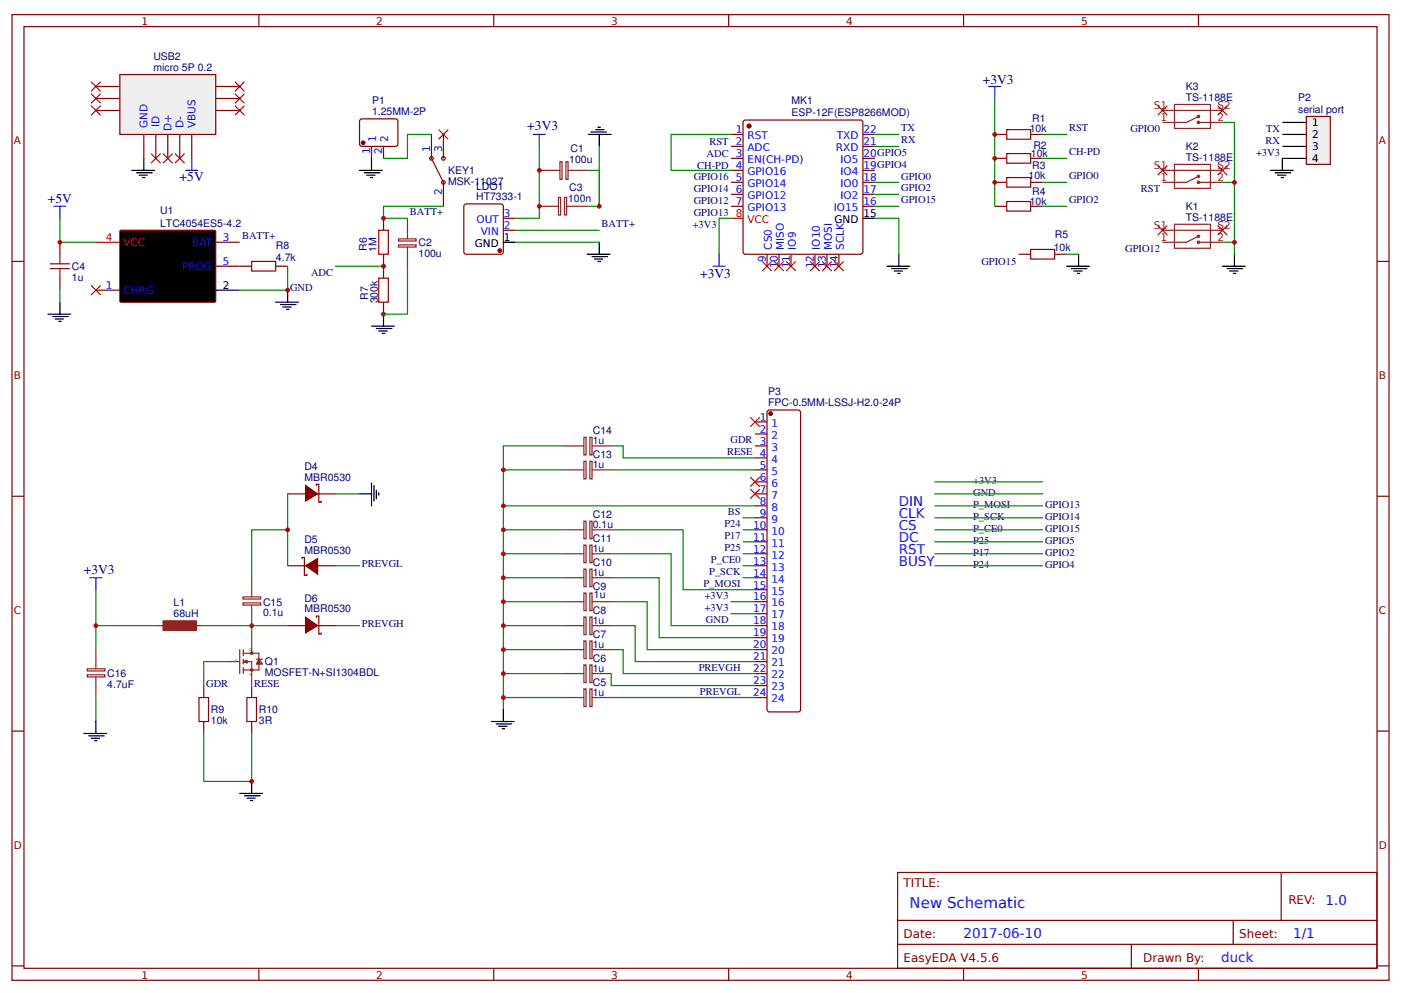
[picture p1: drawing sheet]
<svg xmlns="http://www.w3.org/2000/svg" width="312mm" height="221mm" viewBox="0 0 312 221" stroke-linecap="round" stroke-linejoin="round" font-family="sans-serif">
<g fill="none" stroke="#800" stroke-width=".27">
<path d="M2.7 3.3h306.4v214.9h-306.4zM5.3 5.9h301.1v209.6h-301.1zM57.6 3.3v2.6M109.9 3.3v2.6M162.2 3.3v2.6M214.4 3.3v2.6M266.7 3.3v2.6M162.7 29.9h2.7M162.7 32.6h2.7M162.7 35.3h2.7M162.7 37.9h2.7M165.6 26.8l25.9-.1 .5 .3v29.1l-.2 .4-25.9 .1-.5-.3v-29z"/>
<path d="M192 29.9h2.7M192 32.6h2.7M192 35.3h2.7M192 37.9h2.7M221.4 29.9h2.6M221.4 35.3h2.6M229.4 29.9h2.6M229.4 35.3h2.6M2.7 58.2h2.6M162.7 40.6h2.7M162.7 43.3h2.7M162.7 45.9h2.7"/>
<path d="M170.7 56.6v2.7M173.4 56.6v2.7M176 56.6v2.7M181.4 56.6v2.7M184 56.6v2.7M186.7 56.6v2.7M192 40.6h2.7M192 43.3h2.7M192 45.9h2.7M221.4 40.6h2.6M221.4 45.9h2.6M229.4 40.6h2.6"/>
<path d="M229.4 45.9h2.6M306.4 58.2h2.7M2.7 110.5h2.6M306.4 110.5h2.7M2.7 162.7h2.6M306.4 162.7h2.7M199.8 194.2h106.6v21.3h-106.6zM285.1 194.2v10.7M2.7 215h2.6M57.6 215.5v2.7M109.9 215.5v2.7M162.2 215.5v2.7"/>
<path d="M199.8 204.9h106.6M199.8 210.2h106.6M214.4 215.5v2.7M251.8 210.2v5.3M266.7 215.5v2.7M274.4 204.9v5.3M306.4 215h2.7"/>
</g>
<circle cx="166.7" cy="28.1" r=".4" fill="#800" stroke="#800" stroke-width=".27"/>
<path d="M162.7 48.6h2.7" fill="none" stroke="#f00" stroke-width=".27"/>
<path d="M192 48.6h2.7" fill="none" stroke="#000" stroke-width=".27"/>
<path d="M224 28.9h5.4v2.1h-5.4zM224 34.2h5.4v2.1h-5.4zM224 39.5h5.4v2.2h-5.4zM224 44.9h5.4v2.1h-5.4z" fill="none" stroke="#a00000" stroke-width=".27"/>
<path d="M220 19.3h2.7M221.4 19.3v2.6" fill="none" stroke="#00f" stroke-width=".27"/>
<path d="M221.4 21.9v24" fill="none" stroke="#080" stroke-width=".27"/>
<circle cx="221.4" cy="29.9" r=".53" fill="#c00"/>
<path d="M85.3 48.6v2.7M85.3 56.6v5.3M103.3 45.7l.4-.3h7.8l.4 .3 .1 10.4-.3 .4-8 .1-.4-.3zM112 51.3h2.7M112 48.6h2.7M85.3 67.3v2.6" fill="none" stroke="#800" stroke-width=".27"/>
<circle cx="111.2" cy="55.8" r=".4" fill="#800" stroke="#800" stroke-width=".27"/>
<path d="M112 53.9h2.7M130.7 56.6h5.1M131.8 57.1h3.4M132.3 57.7h1.9M133.1 58.2h.5M133.3 53.9v2.7M82.7 72.6h5M83.7 73.1h3.5M84.3 73.7h1.8M85.1 74.2h.5M85.3 69.9v2.7" fill="none" stroke="#000" stroke-width=".27"/>
<path d="M118.7 29.9h2.6M120 29.9v2.7" fill="none" stroke="#00f" stroke-width=".27"/>
<path d="M120 37.9h4.5M124.6 36h.5v3.9h-.5zM125.9 36h.5v3.9h-.5zM126.4 37.9h4.3M88.7 53.2h3.9v.5h-3.9zM88.7 54.5h3.9v.5h-3.9zM90.7 48.6v4.5M90.7 55v4.3M120 45.9h4.3M124.3 43.9h.5v3.9h-.5zM125.6 43.9h.5v3.9h-.5zM126.1 45.9h4.6" fill="none" stroke="#8d2323" stroke-width=".27"/>
<path d="M84.3 51.3h2.1v5.3h-2.1zM84.3 61.9h2.1v5.4h-2.1z" fill="none" stroke="#a00000" stroke-width=".27"/>
<circle cx="85.3" cy="69.9" r=".53" fill="#c00"/>
<path d="M120 32.6v16h-5.3M90.7 59.3v10.6h-5.4M98.7 45.9h-13.4v2.7h5.4M114.7 53.9h18.6M114.7 51.3h18.6" fill="none" stroke="#080" stroke-width=".27"/>
<g fill="#c00">
<circle cx="120" cy="37.9" r=".53"/>
<circle cx="120" cy="45.9" r=".53"/>
</g>
<path d="M130.7 37.9h2.6v8h-2.6M133.3 32.6v13.3" fill="none" stroke="#080" stroke-width=".27"/>
<path d="M130.9 29.9h5.1M131.5 29.4h3.4M132.5 28.9h1.9M133.1 28.3h.5M133.3 29.9v2.7" fill="none" stroke="#000" stroke-width=".27"/>
<circle cx="133.3" cy="45.9" r=".53" fill="#c00"/>
<path d="M158.7 59.3h2.7M160 56.6v2.7" fill="none" stroke="#00f" stroke-width=".27"/>
<path d="M232 29.9h5.4M232 35.3h5.4M74.7 59.3h10.6M162.7 48.6h-2.7v8" fill="none" stroke="#080" stroke-width=".27"/>
<path d="M80 37.9h5.1M81.1 38.5h3.4M81.6 39h1.9M82.4 39.5h.5M82.7 35.3v2.6" fill="none" stroke="#000" stroke-width=".27"/>
<circle cx="85.3" cy="59.3" r=".53" fill="#c00"/>
<g fill="none" stroke="#000" stroke-width=".27">
<path d="M29.3 37.9h5.1M30.4 38.5h3.5M30.9 39h1.9M31.7 39.5h.6M32 35.3v2.6M197.4 59.3h5M198.4 59.8h3.5M200 56.6v2.7M237.4 59.3h5M238.4 59.8h3.5M240 56.6v2.7M272 59.3h5.1"/>
<path d="M273.1 59.8h3.5M274.7 56.6v2.7M48 64.6h5.3M61.3 67.3h5.1M62.4 67.8h3.5M62.9 68.3h1.9M63.7 68.9h.6M64 64.6v2.7M199 60.3h1.8M199.8 60.9h.5M239 60.3h1.8M239.8 60.9h.5"/>
<path d="M273.6 60.3h1.9M274.4 60.9h.6"/>
</g>
<path d="M272 27.3h2.7v29.3M13.3 48.6v5.3h8M194.7 48.6h5.3v8M194.7 40.6h5.3M194.7 43.3h5.3M194.7 45.9h5.3M237.4 56.6h2.6" fill="none" stroke="#080" stroke-width=".27"/>
<path d="M11.2 58.7h4.3M11.2 59.8h4.3M13.3 56.6v2.1M13.3 59.8v2.1M229.4 55.5h5.3v2.2h-5.3z" fill="none" stroke="#a00000" stroke-width=".27"/>
<path d="M13.3 53.9v2.7M48 53.9h5.3M48 59.3h5.3M226.7 56.6h2.7M234.7 56.6h2.7M13.3 61.9v2.7M21.3 64.6h5.4" fill="none" stroke="#800" stroke-width=".27"/>
<path d="M26.8 51.3h21.1l.1 .2v15.6l-.3 .2-20.9-.1-.1-.2v-15.5z" fill="#000" stroke="#800" stroke-width=".27"/>
<path d="M21.3 53.9h5.4" fill="none" stroke="#f00" stroke-width=".27"/>
<path d="M20.3 63.5l2.1 2.2zM22.4 63.5l-2.1 2.2z" fill="#000" stroke="#f00" stroke-width=".27"/>
<path d="M41.3 37.9h2.7M42.7 35.3v2.6M12 45.9h2.7M13.3 45.9v2.7" fill="none" stroke="#00f" stroke-width=".27"/>
<circle cx="13.3" cy="53.9" r=".53" fill="#c00"/>
<path d="M64 59.3v5.3h-10.7M13.3 64.6v2.7" fill="none" stroke="#080" stroke-width=".27"/>
<path d="M10.7 69.9h5M11.7 70.5h3.5M12.3 71h1.8M13.1 71.5h.5M13.3 67.3v2.6" fill="none" stroke="#000" stroke-width=".27"/>
<path d="M56 58.2h5.3v2.1h-5.3z" fill="none" stroke="#a00000" stroke-width=".27"/>
<path d="M53.3 59.3h2.7M61.3 59.3h2.7" fill="none" stroke="#800" stroke-width=".27"/>
<g fill="#c00">
<circle cx="64" cy="64.6" r=".53"/>
<circle cx="221.4" cy="35.3" r=".53"/>
<circle cx="221.4" cy="40.6" r=".53"/>
</g>
<path d="M232 40.6h5.4M232 45.9h5.4" fill="none" stroke="#080" stroke-width=".27"/>
<path d="M290.7 25.9h5.3v10.7h-5.3z" fill="#efefef" stroke="#800" stroke-width=".27"/>
<path d="M282.7 37.9h5.1M283.8 38.5h3.4M284.3 39h1.9M285.1 39.5h.5M285.4 27.3h5.3M285.4 29.9h5.3M285.4 32.6h5.3M290.7 35.3h-5.3v2.6" fill="none" stroke="#000" stroke-width=".27"/>
<path d="M194.7 29.9h5.3M194.7 32.6h5.3M112 128.6h13.3M125.3 123.3h-13.3v34.6M136 139.3h5.4v8h26.6M136 133.9h8v10.7h24M136 128.6h10.7v13.3h21.3M136 123.3h13.4v16h18.6M136 149.9v2.7h32M136 144.6h2.7v5.3h29.3M136 155.3h32" fill="none" stroke="#080" stroke-width=".27"/>
<g fill="none" stroke="#800" stroke-width=".27">
<path d="M168 93.9h2.7M168 96.6h2.7M168 99.3h2.7M171 91.3h6.6h.3l.3 .5v66.1l-.1 .3-.5 .3h-6.4l-.4-.3-.1-.3v-66.1zM168 101.9h2.7M168 104.6h2.7M168 107.3h2.7M168 109.9h2.7M168 112.6h2.7M168 115.3h2.7M168 117.9h2.7M168 120.6h2.7"/>
<path d="M168 123.3h2.7M168 125.9h2.7M168 128.6h2.7M168 131.3h2.7M168 133.9h2.7M168 136.6h2.7M168 139.3h2.7M168 141.9h2.7M168 144.6h2.7M168 147.3h2.7M168 149.9h2.7M168 152.6h2.7"/>
<path d="M168 155.3h2.7"/>
</g>
<circle cx="171.5" cy="92.1" r=".4" fill="#800" stroke="#800" stroke-width=".27"/>
<g fill="none" stroke="#8d2323" stroke-width=".27">
<path d="M125.3 139.3h4.6M125.3 133.9h4.6M125.3 128.6h4.6M125.3 123.3h4.6M129.9 137.4h.5v3.9h-.5zM129.9 132h.5v3.9h-.5zM129.9 126.7h.5v3.9h-.5zM129.9 121.3h.5v4h-.5zM131.3 137.4h.5v3.9h-.5zM131.3 132h.5v3.9h-.5zM131.3 126.7h.5v3.9h-.5zM131.3 121.3h.5v4h-.5z"/>
<path d="M131.8 139.3h4.2M131.8 133.9h4.2M131.8 128.6h4.2M131.8 123.3h4.2M125.3 155.3h4.6M125.3 149.9h4.6M125.3 144.6h4.6M129.9 153.4h.5v3.9h-.5zM129.9 148h.5v3.9h-.5zM129.9 142.7h.5v3.9h-.5zM131.3 153.4h.5v3.9h-.5zM131.3 148h.5v3.9h-.5z"/>
<path d="M131.3 142.7h.5v3.9h-.5zM131.8 155.3h4.2M131.8 149.9h4.2M131.8 144.6h4.2"/>
</g>
<circle cx="112" cy="128.6" r=".53" fill="#c00"/>
<path d="M112 133.9h13.3" fill="none" stroke="#080" stroke-width=".27"/>
<circle cx="112" cy="133.9" r=".53" fill="#c00"/>
<path d="M112 139.3h13.3" fill="none" stroke="#080" stroke-width=".27"/>
<circle cx="112" cy="139.3" r=".53" fill="#c00"/>
<path d="M112 144.6h13.3" fill="none" stroke="#080" stroke-width=".27"/>
<circle cx="112" cy="144.6" r=".53" fill="#c00"/>
<path d="M112 149.9h13.3" fill="none" stroke="#080" stroke-width=".27"/>
<circle cx="112" cy="149.9" r=".53" fill="#c00"/>
<path d="M112 155.3h13.3" fill="none" stroke="#080" stroke-width=".27"/>
<circle cx="112" cy="155.3" r=".53" fill="#c00"/>
<path d="M112 157.9v2.7M109.3 160.6h5.1M110.4 161.1h3.5M110.9 161.7h1.9M111.7 162.2h.6" fill="none" stroke="#000" stroke-width=".27"/>
<path d="M162.7 133.9h5.3M162.7 136.6h5.3" fill="none" stroke="#080" stroke-width=".27"/>
<path d="M125.3 117.9h4.6M129.9 116h.5v3.9h-.5zM131.3 116h.5v3.9h-.5zM131.8 117.9h4.2" fill="none" stroke="#8d2323" stroke-width=".27"/>
<circle cx="112" cy="123.3" r=".53" fill="#c00"/>
<g fill="none" stroke="#080" stroke-width=".27">
<path d="M125.3 99.3h-13.3v5.3h13.3M136 99.3h2.7v2.6h29.3M112 112.6h56M112 104.6v13.3M125.3 117.9h-13.3v5.4M136 117.9h16v13.4h16M136 104.6h32M165.4 115.3h2.6M165.4 117.9h2.6M165.4 123.3h2.6M165.4 125.9h2.6M165.4 128.6h2.6"/>
<path d="M165.4 120.6h2.6"/>
</g>
<path d="M125.3 99.3h4.6M129.9 97.3h.5v4h-.5zM131.3 97.3h.5v4h-.5zM131.8 99.3h4.2M125.3 104.6h4.6M129.9 102.7h.5v3.9h-.5zM131.3 102.7h.5v3.9h-.5zM131.8 104.6h4.2" fill="none" stroke="#8d2323" stroke-width=".27"/>
<g fill="#c00">
<circle cx="112" cy="104.6" r=".53"/>
<circle cx="112" cy="117.9" r=".53"/>
<circle cx="112" cy="112.6" r=".53"/>
</g>
<path d="M80 109.9h2.7M82.7 107.5v5.1M83.2 108.1v3.4M83.7 109.1v1.9M84.3 109.7v.5" fill="none" stroke="#000" stroke-width=".27"/>
<path d="M64 117.9h-8v10.7M64 109.9v16M74.7 109.9h5.3M74.7 125.9h5.3" fill="none" stroke="#080" stroke-width=".27"/>
<path d="M54.1 134.2h3.9v.5h-3.9zM54.1 132.9h3.9v.4h-3.9zM56 128.6v4.3M56 134.7v4.6" fill="none" stroke="#8d2323" stroke-width=".27"/>
<circle cx="64" cy="117.9" r=".53" fill="#c00"/>
<path d="M64 139.3h-8v2.6M74.7 139.3h5.3" fill="none" stroke="#080" stroke-width=".27"/>
<path d="M44.3 155.3h2.1v5.3h-2.1zM54.9 155.3h2.2v5.3h-2.2z" fill="none" stroke="#a00000" stroke-width=".27"/>
<path d="M45.3 152.6v2.7M56 152.6v2.7M45.3 160.6v2.7M56 160.6v2.7" fill="none" stroke="#800" stroke-width=".27"/>
<g fill="none" stroke="#8d2323" stroke-width=".27">
<path d="M50.7 147.3h2.6M53.3 144.6v5.3M54.1 145.4h3.5v3.7h-3.5M54.1 144.6v1.3M54.1 146.7v1.1M54.1 148.6v1.3M54.4 147.3h1.6v5.3M54.4 147.3l.5 .2M54.7 147.3l.2 .2M54.9 147l-.8 .3 .8 .2M54.9 147v.5M54.9 147l-.5 .3"/>
<path d="M56 141.9v3.5M57.1 146.7h1.3M57.6 146.7l.8 1.1h-1.3zM57.6 147.3l.3 .5M57.6 147.3l-.3 .5M57.6 147.3l.3 .2M57.6 147.3l-.3 .2"/>
<circle cx="56" cy="149.1" r=".27"/>
<circle cx="56" cy="145.4" r=".27"/>
</g>
<circle cx="56" cy="139.3" r=".53" fill="#c00"/>
<path d="M50.7 147.3h-5.4v5.3M45.3 163.3v10.6h10.7v-10.6" fill="none" stroke="#080" stroke-width=".27"/>
<path d="M53.3 176.6h5.1M54.4 177.1h3.5M54.9 177.7h1.9M55.7 178.2h.6M56 173.9v2.7" fill="none" stroke="#000" stroke-width=".27"/>
<circle cx="56" cy="173.9" r=".53" fill="#c00"/>
<path d="M34.7 139.3h2.6M42.7 139.3h2.6M19.4 150.2h3.9v.5h-3.9zM19.4 148.9h3.9v.5h-3.9zM21.3 144.6v4.3M21.3 150.7v4.6" fill="none" stroke="#8d2323" stroke-width=".27"/>
<path d="M36.3 138.2h7.3l.1 .1v1.9l-.1 .1h-7.2l-.1-.1z" fill="#8d2323" stroke="#8d2323" stroke-width=".27"/>
<path d="M21.3 131.3v8h13.4M21.3 139.3v5.3M45.3 139.3h10.7" fill="none" stroke="#080" stroke-width=".27"/>
<path d="M20 128.6h2.7M21.3 128.6v2.7" fill="none" stroke="#00f" stroke-width=".27"/>
<circle cx="21.3" cy="139.3" r=".53" fill="#c00"/>
<path d="M162.7 29.9h-13.3v8h13.3M272 40.6h2.7M208 107.3h24M208 109.9h24M208 112.6h24M208 115.3h24M208 117.9h24M208 120.6h24M208 123.3h24M208 125.9h24M21.3 155.3v5.3" fill="none" stroke="#080" stroke-width=".27"/>
<path d="M18.7 163.3h5M19.7 163.8h3.5M20.3 164.3h1.8M21.1 164.9h.5M21.3 160.6v2.7" fill="none" stroke="#000" stroke-width=".27"/>
<g fill="#000" stroke="#f00" stroke-width=".27">
<path d="M169.6 58.2l2.2 2.1zM169.6 60.3l2.2-2.1z"/>
<path d="M172.3 58.2l2.1 2.1zM172.3 60.3l2.1-2.1z"/>
<path d="M175 58.2l2.1 2.1zM177.1 58.2l-2.1 2.1z"/>
<path d="M180.3 58.2l2.1 2.1zM180.3 60.3l2.1-2.1z"/>
<path d="M183 58.2l2.1 2.1zM183 60.3l2.1-2.1z"/>
<path d="M185.6 58.2l2.2 2.1zM185.6 60.3l2.2-2.1z"/>
<path d="M167 92.9l2.1 2.1zM169.1 92.9l-2.1 2.1z"/>
<path d="M167 106.2l2.1 2.1zM167 108.3l2.1-2.1z"/>
<path d="M167 108.9l2.1 2.1zM169.1 108.9l-2.1 2.1z"/>
</g>
<g fill="none" stroke="#8d2323" stroke-width=".27">
<path d="M258.7 37.9h13.3M261.4 36.6h8v5.3h-8zM266.7 39.3l-2.7 1.3h-5.3M266.7 40.6h5.3"/>
<circle cx="266.7" cy="39.3" r=".27"/>
<circle cx="266.7" cy="40.6" r=".27"/>
</g>
<circle cx="274.7" cy="40.6" r=".53" fill="#c00"/>
<path d="M80.3 26.5h8l.2 .5v5.3l-.5 .3-7.7-.1-.3-.4v-5.1zM82.7 32.6v2.7M85.3 32.6v2.7" fill="none" stroke="#800" stroke-width=".27"/>
<circle cx="80.8" cy="31.8" r=".4" fill="#800" stroke="#800" stroke-width=".27"/>
<path d="M26.7 16.6h21.3v13.3h-21.3z" fill="#efefef" stroke="#800" stroke-width=".27"/>
<g fill="none" stroke="#800" stroke-width=".27">
<path d="M21.3 19.3h5.4M48 19.3h5.3M21.3 24.6h5.4M21.3 21.9h5.4M32 29.9v5.4M34.7 29.9v5.4M37.3 29.9v5.4M40 29.9v5.4M42.7 29.9v5.4M48 24.6h5.3M48 21.9h5.3M64 109.9h4"/>
<path d="M70.4 108.1v-.3h.5v4h.6v-.3M70.7 109.9h4M64 125.9h4M64 139.3h4M67.2 124.3v-.2h.5v4h.6v-.3M70.4 137.4v-.3h.5v4h.6v-.2M70.7 125.9h4M70.7 139.3h4"/>
</g>
<g fill="#000" stroke="#f00" stroke-width=".27">
<path d="M20.3 18.2l2.1 2.1zM20.3 20.3l2.1-2.1z"/>
<path d="M52.3 18.2l2.1 2.1zM52.3 20.3l2.1-2.1z"/>
<path d="M20.3 20.9l2.1 2.1zM20.3 23l2.1-2.1z"/>
<path d="M20.3 23.5l2.1 2.2zM20.3 25.7l2.1-2.2z"/>
<path d="M33.6 34.2l2.1 2.1zM35.7 34.2l-2.1 2.1z"/>
<path d="M36.3 34.2l2.1 2.1zM38.4 34.2l-2.1 2.1z"/>
<path d="M38.9 34.2l2.2 2.1zM38.9 36.3l2.2-2.1z"/>
<path d="M52.3 20.9l2.1 2.1zM52.3 23l2.1-2.1z"/>
<path d="M52.3 23.5l2.1 2.2zM52.3 25.7l2.1-2.2z"/>
</g>
<g fill="#800" stroke="#800" stroke-width=".27">
<path d="M68 108.1l2.7 1.8-2.7 1.6z"/>
<path d="M68 125.9l2.7-1.6v3.5z"/>
<path d="M68 137.4l2.7 1.9-2.7 1.6z"/>
</g>
<path d="M96 29.9h-5.3v5.4h-5.4" fill="none" stroke="#080" stroke-width=".27"/>
<circle cx="85.3" cy="48.6" r=".53" fill="#c00"/>
<g fill="none" stroke="#8d2323" stroke-width=".27">
<path d="M258.7 51.3h13.3M261.4 49.9h8v5.4h-8zM266.7 52.6l-2.7 1.3h-5.3M266.7 53.9h5.3"/>
<circle cx="266.7" cy="53.9" r=".27"/>
<circle cx="266.7" cy="52.6" r=".27"/>
</g>
<path d="M272 53.9h2.7" fill="none" stroke="#080" stroke-width=".27"/>
<circle cx="274.7" cy="53.9" r=".53" fill="#c00"/>
<path d="M96 29.9v5.4M98.7 29.9v5.4M98.7 40.6v5.3" fill="none" stroke="#800" stroke-width=".27"/>
<g fill="none" stroke="#900" stroke-width=".27">
<path d="M96 35.3l2.7 5.3"/>
<circle cx="96" cy="35.3" r=".4"/>
<circle cx="98.7" cy="35.3" r=".4"/>
<circle cx="98.7" cy="40.6" r=".4"/>
</g>
<g fill="#000" stroke="#f00" stroke-width=".27">
<path d="M97.6 28.9l2.1 2.1zM99.7 28.9l-2.1 2.1z"/>
<path d="M257.6 36.9l2.2 2.1zM259.8 36.9l-2.2 2.1z"/>
<path d="M257.6 23.5l2.2 2.2zM259.8 23.5l-2.2 2.2z"/>
<path d="M271 36.9l2.1 2.1zM273.1 36.9l-2.1 2.1z"/>
<path d="M271 23.5l2.1 2.2zM273.1 23.5l-2.1 2.2z"/>
<path d="M257.6 50.2l2.2 2.1zM259.8 50.2l-2.2 2.1z"/>
<path d="M271 50.2l2.1 2.1zM273.1 50.2l-2.1 2.1z"/>
</g>
<g fill="none" stroke="#8d2323" stroke-width=".27">
<path d="M258.7 24.6h13.3M261.4 23.3h8v5.3h-8zM266.7 25.9l-2.7 1.4h-5.3M266.7 27.3h5.3"/>
<circle cx="266.7" cy="27.3" r=".27"/>
<circle cx="266.7" cy="25.9" r=".27"/>
</g>
<text font-size="3.3" fill="#00f" x="202.4" y="202.2">New Schematic</text>
<g font-size="3" fill="#000080">
<text x="218.7" y="18.7">+3V3</text>
<text x="117.3" y="28.9">+3V3</text>
<text x="40" y="40.3">+5V</text>
<text x="10.7" y="45.1">+5V</text>
<text x="155.8" y="61.9">+3V3</text>
<text x="18.7" y="127.8">+3V3</text>
</g>
<g font-size="3" fill="#00f">
<text x="200" y="112.6">DIN</text>
<text x="200" y="115.3">CLK</text>
<text x="200" y="117.9">CS</text>
<text x="200" y="120.6">DC</text>
<text x="200" y="123.3">RST</text>
<text x="200" y="125.9">BUSY</text>
<text x="295" y="201.4">1.0</text>
<text x="214.4" y="208.9">2017-06-10</text>
<text x="287.8" y="208.9">1/1</text>
<text x="271.8" y="214.2">duck</text>
</g>
<g font-size="2.7" fill="#800">
<text x="201.1" y="197.4">TITLE:</text>
<text x="286.7" y="201.1">REV:</text>
<text x="201.1" y="208.9">Date:</text>
<text x="275.8" y="208.9">Sheet:</text>
<text x="201.1" y="214.2">EasyEDA V4.5.6</text>
<text x="254.4" y="214.2">Drawn By:</text>
</g>
<g font-size="2.3" fill="#800">
<text x="31.5" y="5.5">1</text>
<text x="83.7" y="5.5">2</text>
<text x="136" y="5.5">3</text>
<text x="188.3" y="5.5">4</text>
<text x="240.6" y="5.5">5</text>
<text x="3.1" y="32.1">A</text>
<text x="306.8" y="32.1">A</text>
<text x="3.1" y="84.3">B</text>
<text x="306.8" y="84.3">B</text>
<text x="3.1" y="136.6">C</text>
<text x="306.8" y="136.6">C</text>
<text x="3.1" y="188.9">D</text>
<text x="306.8" y="188.9">D</text>
<text x="31.5" y="217.8">1</text>
<text x="83.7" y="217.8">2</text>
<text x="136" y="217.8">3</text>
<text x="188.3" y="217.8">4</text>
<text x="240.6" y="217.8">5</text>
</g>
<g font-size="2.3" fill="#000080">
<text x="34.1" y="15.8">micro 5P 0.2</text>
<text x="34.1" y="13.5">USB2</text>
<text x="82.8" y="23.3">P1</text>
<text x="176.1" y="23.2">MK1</text>
<text x="263.9" y="22.5">TS-1188E</text>
<text x="263.9" y="20.1">K3</text>
<text x="288.9" y="22.4">P2</text>
<text x="82.8" y="25.7">1.25MM-2P</text>
<text x="176.1" y="25.9">ESP-12F(ESP8266MOD)</text>
<text x="200.6" y="29.2">TX</text>
<text x="229.2" y="29.4">10k</text>
<text x="229.7" y="27.2">R1</text>
<text x="237.9" y="29.3">RST</text>
<text x="251.6" y="29.4">GPIO0</text>
<text x="281.7" y="29.4">TX</text>
<text x="288.9" y="25.1">serial port</text>
<text x="127" y="33.9">C1</text>
<text x="157.2" y="34.9">ADC 3</text>
<text x="157.9" y="32.3">RST 2</text>
<text x="200.6" y="31.9">RX</text>
<text x="229.4" y="35">10k</text>
<text x="230" y="33.1">R2</text>
<text x="237.9" y="34.6">CH-PD</text>
<text x="263.9" y="35.8">TS-1188E</text>
<text x="263.9" y="33.4">K2</text>
<text x="279.5" y="34.8">+3V3</text>
<text x="281.6" y="32.1">RX</text>
<text x="99.7" y="41.2">MSK-11027</text>
<text x="99.7" y="38.8">KEY1</text>
<text x="126.7" y="36.3">100u</text>
<text x="154.4" y="40.1">GPIO16</text>
<text x="155.2" y="37.6">CH-PD 4</text>
<text x="200.5" y="40.1">GPIO0</text>
<text x="228.9" y="39.8">10k</text>
<text x="229.7" y="37.6">R3</text>
<text x="237.9" y="39.9">GPIO0</text>
<text x="35.6" y="47.7">U1</text>
<text x="91.2" y="47.9">BATT+</text>
<text x="106" y="44.6">HT7333-1</text>
<text x="106" y="42.2">LDO1</text>
<text x="126.4" y="45">100n</text>
<text x="126.7" y="42.6">C3</text>
<text x="154.4" y="45.4">GPIO12</text>
<text x="154.4" y="42.8">GPIO14</text>
<text x="200.6" y="42.6">GPIO2</text>
<text x="200.6" y="45.3">GPIO15</text>
<text x="229.2" y="45.7">10k</text>
<text x="229.7" y="43.5">R4</text>
<text x="237.9" y="45.3">GPIO2</text>
<text x="253.9" y="42.8">RST</text>
<text x="263.9" y="46.7">K1</text>
<text x="35.6" y="50.5">LTC4054ES5-4.2</text>
<text x="53.9" y="53.3">BATT+</text>
<text x="133.9" y="50.6">BATT+</text>
<text x="154.2" y="50.8">+3V3</text>
<text x="154.4" y="48.1">GPIO13</text>
<text x="234.8" y="52.9">R5</text>
<text x="263.9" y="49.1">TS-1188E</text>
<text x="61.4" y="58.2">4.7k</text>
<text x="61.4" y="55.3">R8</text>
<text x="81.7" y="55.8" transform="rotate(-90 81.7 55.8)">R6</text>
<text x="83.8" y="56.1" transform="rotate(-90 83.8 56.1)">1M</text>
<text x="93.1" y="57.2">100u</text>
<text x="93.1" y="54.8">C2</text>
<text x="218.4" y="58.9">GPIO15</text>
<text x="234.5" y="55.8">10k</text>
<text x="250.4" y="56.1">GPIO12</text>
<text x="16" y="62.5">1u</text>
<text x="16" y="60.2">C4</text>
<text x="64.5" y="64.8">GND</text>
<text x="69.2" y="61.4">ADC</text>
<text x="81.9" y="66.7" transform="rotate(-90 81.9 66.7)">R7</text>
<text x="84.1" y="67.5" transform="rotate(-90 84.1 67.5)">300k</text>
<text x="171" y="88">P3</text>
<text x="171" y="90.5">FPC-0.5MM-LSSJ-H2.0-24P</text>
<text x="131.9" y="98.9">1u</text>
<text x="131.9" y="96.7">C14</text>
<text x="161.8" y="101.3">RESE 4</text>
<text x="162.6" y="98.6">GDR 3</text>
<text x="67.7" y="107">MBR0530</text>
<text x="67.7" y="104.6">D4</text>
<text x="131.9" y="104.3">1u</text>
<text x="131.9" y="102">C13</text>
<text x="216.6" y="107.7">+3V3</text>
<text x="216.6" y="110.4">GND</text>
<text x="216.6" y="113">P_MOSI</text>
<text x="232.6" y="113">GPIO13</text>
<text x="131.9" y="117.6">0.1u</text>
<text x="131.9" y="115.4">C12</text>
<text x="161.2" y="120">P17</text>
<text x="161.2" y="117.3">P24</text>
<text x="162" y="114.6">BS</text>
<text x="216.6" y="115.7">P_SCK</text>
<text x="216.6" y="118.4">P_CE0</text>
<text x="232.6" y="118.4">GPIO15</text>
<text x="232.6" y="115.7">GPIO14</text>
<text x="67.7" y="123.3">MBR0530</text>
<text x="67.7" y="120.9">D5</text>
<text x="131.9" y="122.9">1u</text>
<text x="131.9" y="120.7">C11</text>
<text x="158.2" y="125.3">P_CE0</text>
<text x="161.2" y="122.6">P25</text>
<text x="216.6" y="121">P25</text>
<text x="216.6" y="123.7">P17</text>
<text x="232.6" y="123.7">GPIO2</text>
<text x="232.6" y="121">GPIO5</text>
<text x="80.5" y="126.2">PREVGL</text>
<text x="131.9" y="128.3">1u</text>
<text x="131.9" y="131.4">C9</text>
<text x="131.9" y="126">C10</text>
<text x="156.5" y="130.6">P_MOSI</text>
<text x="157.8" y="128">P_SCK</text>
<text x="216.6" y="126.4">P24</text>
<text x="232.6" y="126.4">GPIO4</text>
<text x="38.6" y="137.4">68uH</text>
<text x="38.6" y="135">L1</text>
<text x="58.5" y="137.2">0.1u</text>
<text x="58.5" y="134.8">C15</text>
<text x="67.7" y="136.3">MBR0530</text>
<text x="67.7" y="133.9">D6</text>
<text x="131.9" y="136.7">C8</text>
<text x="132.2" y="133.1">1u</text>
<text x="156.8" y="136">+3V3</text>
<text x="156.8" y="133.3">+3V3</text>
<text x="80.5" y="139.5">PREVGH</text>
<text x="131.9" y="138.9">1u</text>
<text x="131.9" y="142">C7</text>
<text x="157.1" y="138.6">GND</text>
<text x="58.9" y="148.1">Q1</text>
<text x="131.9" y="149.6">1u</text>
<text x="131.9" y="144.3">1u</text>
<text x="131.9" y="147.4">C6</text>
<text x="155.5" y="149.3">PREVGH</text>
<text x="23.9" y="153.2">4.7uF</text>
<text x="23.9" y="150.8">C16</text>
<text x="45.9" y="152.9">GDR</text>
<text x="56.5" y="152.9">RESE</text>
<text x="58.9" y="150.5">MOSFET-N+SI1304BDL</text>
<text x="131.9" y="155">1u</text>
<text x="131.9" y="152.7">C5</text>
<text x="155.7" y="154.6">PREVGL</text>
<text x="46.9" y="161.2">10k</text>
<text x="46.9" y="158.8">R9</text>
<text x="57.6" y="161.2">3R</text>
<text x="57.6" y="158.8">R10</text>
</g>
<g font-size="2.3" fill="#00f">
<text x="32.8" y="28.6" transform="rotate(-90 32.8 28.6)">GND</text>
<text x="35.5" y="28.3" transform="rotate(-90 35.5 28.3)">ID</text>
<text x="38.1" y="29.1" transform="rotate(-90 38.1 29.1)">D+</text>
<text x="40.8" y="28.6" transform="rotate(-90 40.8 28.6)">D-</text>
<text x="43.5" y="28.6" transform="rotate(-90 43.5 28.6)">VBUS</text>
<text x="163.7" y="29.7">1</text>
<text x="192.2" y="29.7">22</text>
<text x="82.4" y="34.2" transform="rotate(-90 82.4 34.2)">1</text>
<text x="83.7" y="31.6" transform="rotate(-90 83.7 31.6)">1</text>
<text x="85.1" y="34.2" transform="rotate(-90 85.1 34.2)">2</text>
<text x="86.4" y="31.6" transform="rotate(-90 86.4 31.6)">2</text>
<text x="95.7" y="33.9" transform="rotate(-90 95.7 33.9)">1</text>
<text x="98.4" y="33.9" transform="rotate(-90 98.4 33.9)">3</text>
<text x="166.3" y="31">RST</text>
<text x="166.3" y="33.7">ADC</text>
<text x="186" y="33.7">RXD</text>
<text x="186.2" y="31">TXD</text>
<text x="192.2" y="35">20GPIO5</text>
<text x="192.2" y="32.3">21</text>
<text x="163.7" y="40.3">5</text>
<text x="166.3" y="36.3">EN(CH-PD)</text>
<text x="166.3" y="39">GPIO16</text>
<text x="166.3" y="41.7">GPIO14</text>
<text x="187" y="41.7">IO0</text>
<text x="187" y="39">IO4</text>
<text x="187" y="36.3">IO5</text>
<text x="192.2" y="40.3">18</text>
<text x="192.2" y="37.7">19GPIO4</text>
<text x="98.4" y="43.4" transform="rotate(-90 98.4 43.4)">2</text>
<text x="163.7" y="43">6</text>
<text x="163.7" y="45.7">7</text>
<text x="166.3" y="44.3">GPIO12</text>
<text x="166.3" y="47">GPIO13</text>
<text x="185.5" y="47">IO15</text>
<text x="187" y="44.3">IO2</text>
<text x="192.2" y="43">17</text>
<text x="192.2" y="45.7">16</text>
<text x="49.6" y="53.7">3</text>
<text x="106.1" y="49.7">OUT</text>
<text x="107" y="52.3">VIN</text>
<text x="112.1" y="51">2</text>
<text x="112.1" y="48.3">3</text>
<text x="42.8" y="54.7">BAT</text>
<text x="49.6" y="59">5</text>
<text x="170.4" y="58.2" transform="rotate(-90 170.4 58.2)">9</text>
<text x="171.8" y="55.6" transform="rotate(-90 171.8 55.6)">CS0</text>
<text x="173.1" y="59.7" transform="rotate(-90 173.1 59.7)">10</text>
<text x="174.4" y="55.6" transform="rotate(-90 174.4 55.6)">MISO</text>
<text x="175.8" y="59.7" transform="rotate(-90 175.8 59.7)">11</text>
<text x="177.1" y="55.6" transform="rotate(-90 177.1 55.6)">IO9</text>
<text x="181.1" y="59.7" transform="rotate(-90 181.1 59.7)">12</text>
<text x="182.4" y="55.6" transform="rotate(-90 182.4 55.6)">IO10</text>
<text x="183.8" y="59.7" transform="rotate(-90 183.8 59.7)">13</text>
<text x="185.1" y="55.6" transform="rotate(-90 185.1 55.6)">MOSI</text>
<text x="186.4" y="59.7" transform="rotate(-90 186.4 59.7)">14</text>
<text x="187.8" y="55.6" transform="rotate(-90 187.8 55.6)">SCLK</text>
<text x="23.6" y="64.3">1</text>
<text x="27.5" y="65.4">CHRG</text>
<text x="40.5" y="60.1">PROG</text>
<text x="169.1" y="93.7">1</text>
<text x="171.7" y="95">1</text>
<text x="169.1" y="96.3">2</text>
<text x="171.7" y="97.7">2</text>
<text x="171.7" y="100.3">3</text>
<text x="169.1" y="104.3">5</text>
<text x="169.1" y="107">6</text>
<text x="171.7" y="103">4</text>
<text x="171.7" y="105.7">5</text>
<text x="169.1" y="109.7">7</text>
<text x="169.1" y="112.3">8</text>
<text x="171.7" y="108.3">6</text>
<text x="171.7" y="111">7</text>
<text x="171.7" y="113.7">8</text>
<text x="167.6" y="117.7">10</text>
<text x="169.1" y="115">9</text>
<text x="171.7" y="116.3">9</text>
<text x="171.7" y="119">10</text>
<text x="167.6" y="120.3">11</text>
<text x="167.6" y="123">12</text>
<text x="167.6" y="125.7">13</text>
<text x="171.7" y="121.7">11</text>
<text x="171.7" y="124.3">12</text>
<text x="167.6" y="128.3">14</text>
<text x="167.6" y="131">15</text>
<text x="171.7" y="127">13</text>
<text x="171.7" y="129.7">14</text>
<text x="167.6" y="133.7">16</text>
<text x="167.6" y="136.3">17</text>
<text x="171.7" y="132.3">15</text>
<text x="171.7" y="135">16</text>
<text x="171.7" y="137.7">17</text>
<text x="167.6" y="139">18</text>
<text x="167.6" y="141.7">19</text>
<text x="171.7" y="140.3">18</text>
<text x="171.7" y="143">19</text>
<text x="167.6" y="144.3">20</text>
<text x="167.6" y="147">21</text>
<text x="167.6" y="149.7">22</text>
<text x="171.7" y="145.7">20</text>
<text x="171.7" y="148.3">21</text>
<text x="167.6" y="152.3">23</text>
<text x="167.6" y="155">24</text>
<text x="171.7" y="151">22</text>
<text x="171.7" y="153.7">23</text>
<text x="171.7" y="156.3">24</text>
</g>
<g font-size="2.3" fill="#8d2323">
<text x="256.8" y="24.3">S1</text>
<text x="258.3" y="27">1</text>
<text x="271" y="24.3">S2</text>
<text x="271" y="27">2</text>
<text x="256.8" y="37.7">S1</text>
<text x="258.3" y="40.3">1</text>
<text x="271" y="37.7">S2</text>
<text x="271" y="40.3">2</text>
<text x="256.8" y="51">S1</text>
<text x="258.3" y="53.7">1</text>
<text x="271" y="51">S2</text>
<text x="271" y="53.7">2</text>
</g>
<g font-size="2.3">
<text x="292" y="28.1">1</text>
<text x="292" y="30.7">2</text>
<text x="292" y="33.4">3</text>
<text x="292" y="36.1">4</text>
<text x="112.1" y="53.7">1</text>
<text x="185.7" y="49.7">GND</text>
<text x="192.2" y="48.3">15</text>
<text x="105.7" y="55">GND</text>
<text x="49.6" y="64.3">2</text>
</g>
<g font-size="2.3" fill="#f00">
<text x="23.6" y="53.7">4</text>
<text x="163.7" y="48.3">8</text>
<text x="166.3" y="49.7">VCC</text>
<text x="27.5" y="54.7">VCC</text>
</g>
<g font-size=".8" fill="#238d23">
<text x="52.3" y="147.3">G</text>
<text x="55.5" y="144.9">D</text>
<text x="55.5" y="150.5">S</text>
</g>
</svg>
